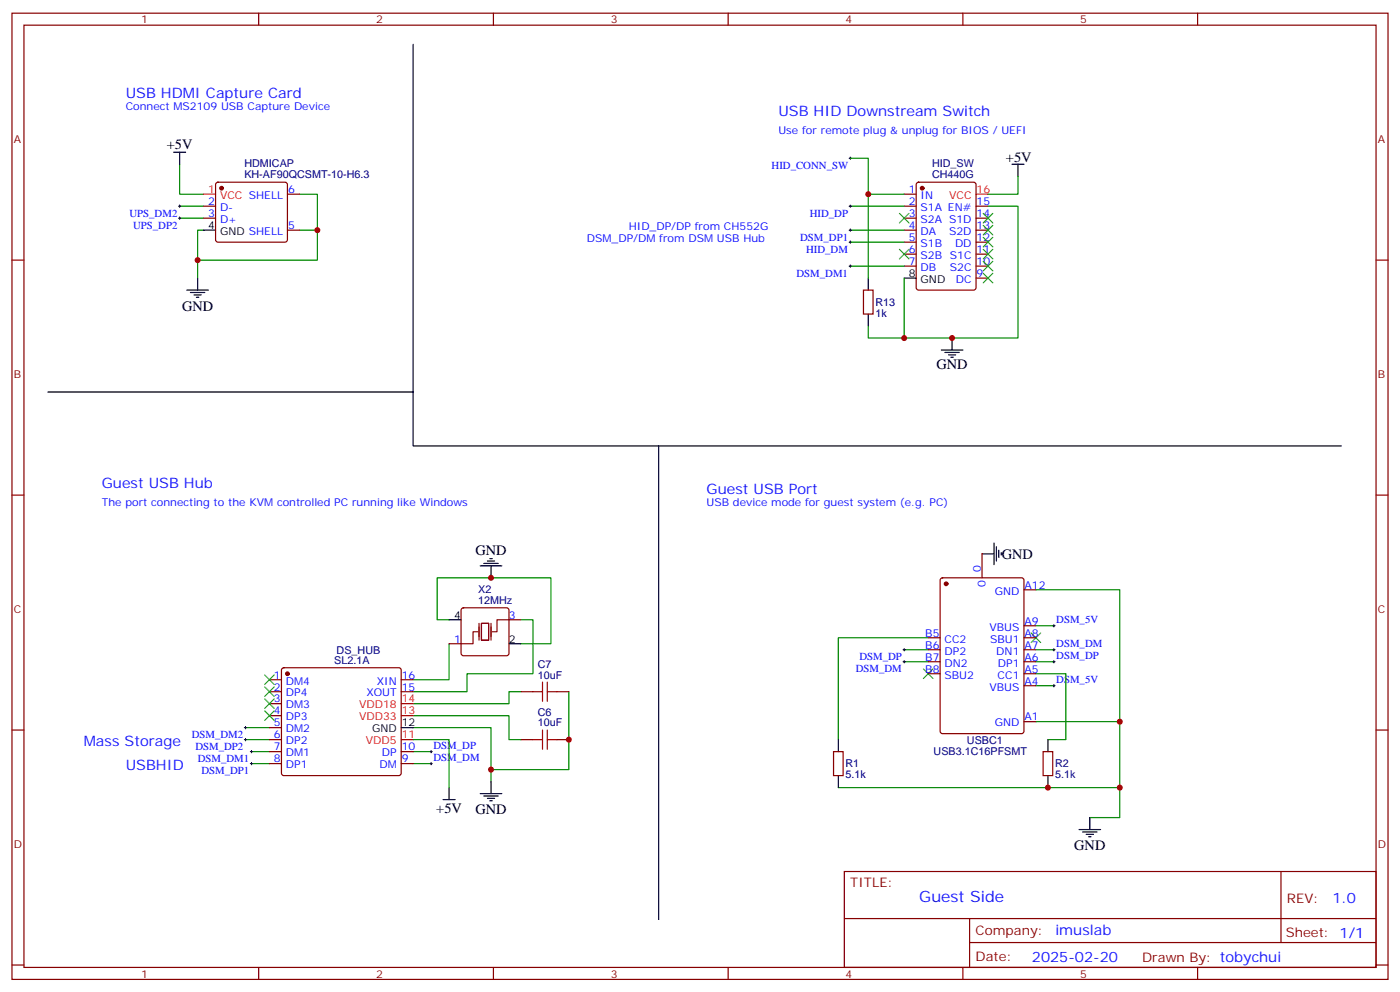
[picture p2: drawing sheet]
<svg xmlns="http://www.w3.org/2000/svg" width="412mm" height="292mm" viewBox="0 0 412 292" stroke-linecap="round" stroke-linejoin="round" font-family="sans-serif">
<g fill="none" stroke="#870000" stroke-width=".35">
<path d="M3.5 3.9h405.4v284.3h-405.4zM7.1 7.4h398.2v277.3h-398.2zM76.2 3.9v3.5M145.3 3.9v3.5M214.5 3.9v3.5M283.6 3.9v3.5M352.8 3.9v3.5M63.7 53.8l.5-.2h19.8l.5 .2 .2 .5v16.3l-.3 .5-.4 .2h-19.8l-.5-.3-.2-.4v-16.3zM84.7 57.2h3.5M266.3 57.2h3.6M270.1 53.8l.5-.2h16.2l.7 .5v30.6l-.4 .6-16.5 .1-.7-.5v-30.6zM3.5 76.6h3.6"/>
<path d="M60 64.2h3.5M60 60.7h3.5M84.7 67.7h3.5M266.3 67.7h3.6M266.3 64.2h3.6M266.3 60.7h3.6M266.3 71.3h3.6M266.3 74.8h3.6M266.3 78.3h3.6M287.5 67.7h3.5M287.5 64.2h3.5M287.5 60.7h3.5"/>
<path d="M287.5 71.3h3.5M287.5 74.8h3.5M287.5 78.3h3.5M405.3 76.6h3.6M254.4 85.4h2.8v7h-2.8zM287.5 81.8h3.5M3.5 145.7h3.6M405.3 145.7h3.6M136.1 179.1l.4-.2h12.7l.5 .2 .2 .5v12.7l-.2 .5-.5 .2h-12.7l-.5-.3-.2-.4v-12.7zM277.2 170.2l.4-.2h23.3l.7 .5v44.7l-.4 .6-23.6 .1-.6-.5-.1-44.7zM289.3 163v7M301.6 173.6h3.6"/>
<path d="M83.1 196.7l.5-.2h33.9l.5 .2 .2 .5v30.3l-.3 .5-.4 .2h-33.9l-.5-.2-.2-.5v-30.3zM132.3 189.4h3.5M149.9 182.4h3.6M273.4 187.7h3.5M273.4 191.2h3.5M273.4 194.7h3.5M273.4 198.3h3.5M301.6 187.7h3.6M301.6 191.2h3.6M301.6 194.7h3.6M301.6 198.3h3.6M301.6 184.1h3.6"/>
<path d="M3.5 214.8h3.6M79.4 203.6h3.5M79.4 217.7h3.5M79.4 200h3.5M79.4 207.1h3.5M79.4 210.6h3.5M79.4 214.1h3.5M118.2 203.6h3.5M118.2 200h3.5M153.5 203.6h3.5M153.5 217.7h3.5M164 203.6h3.6"/>
<path d="M164 217.7h3.6M301.6 212.4h3.6M301.6 201.8h3.6M405.3 214.8h3.6M79.4 221.2h3.5M79.4 224.7h3.5M118.2 221.2h3.5M118.2 224.7h3.5M245.5 221.2h2.9v7h-2.9zM307.3 221.2h2.8v7h-2.8zM248.7 256.5h156.6v28.2h-156.6zM377.3 256.5v20.9"/>
<path d="M248.7 270.3h156.5M285.6 277.4h119.6M285.6 270.3v14.1M3.5 284h3.6M76.2 284.7v3.5M145.3 284.7v3.5M214.5 284.7v3.5M283.6 284.7v3.5M352.8 284.7v3.5M405.3 284h3.6"/>
</g>
<g fill="none" stroke="#008700" stroke-width=".35">
<path d="M52.9 48.3v8.9h7.1M88.2 57.2h5.3v19.4h-35.3M250.5 46.6h5.3v10.6M266.3 57.2h-10.5v24.6M299.9 51.9v5.3h-8.9M52.9 64.2h7.1M52.9 60.7h7.1M60 67.7h-1.8v14.1M88.2 67.7h5.3M250.5 67.7h15.8M250.5 60.7h15.8M250.5 78.3h15.8"/>
<path d="M250.5 71.3h15.8M291 60.7h8.9v38.8h-33.6v-17.7M255.8 96v3.5h10.5M305.2 173.6h24.6v67h-8.8M132.3 189.4v10.6h-10.6M132.3 182.4h-3.5v-12.4h33.5v19.4h-8.8M153.5 182.4h3.5v15.9h-19.4v5.3h-15.9M266.3 194.7h7.1M266.3 191.2h7.1M273.4 187.7h-26.5v30M305.2 198.3h8.8v19.4h-5.3M305.2 184.1h5.2"/>
<path d="M305.2 194.7h5.2M305.2 191.2h5.2M72.3 217.7h7.1M72.3 214.1h7.1M121.7 214.1h22.9v15.9M121.7 210.6h28.2v7.1h3.6M121.7 217.7h10.6v14.1M153.5 203.6h-3.6v3.5h-28.2M167.6 203.6v22.9h-23M305.2 201.8h5.2M305.2 212.4h24.6M74.1 224.7h5.3"/>
<path d="M74.1 221.2h5.3M121.7 224.7h5.3M121.7 221.2h5.3M246.9 231.8h82.9"/>
</g>
<g fill="none" stroke="#000" stroke-width=".35">
<path d="M121.7 13.1v102.3h-107.6M51.2 44.8h3.5M52.9 44.8v3.5M298.1 48.3h3.5M299.9 48.3v3.6M60 67.7h3.5M55 85.4h6.4M56.1 86.1h4.2M57.1 86.8h2.2M57.9 87.5h.7M58.2 81.8v3.6M255.8 81.8v3.6"/>
<path d="M255.8 92.4v3.6M266.3 81.8h3.6M280.5 99.5v3.5M121.7 115.4v15.8h273.4M277.3 103h6.3M278.3 103.7h4.3M279.4 104.4h2.1M280.1 105.1h.7M194 131.2v139.4M292.8 159.8v6.4M141.5 166.5h6.3M142.5 165.8h4.3"/>
<path d="M143.6 165.1h2.1M144.3 164.4h.7M144.6 166.5v3.5M289.3 163h3.5M293.5 160.9v4.2M294.2 161.9v2.1M294.9 162.6v.7M132.3 182.4h3.5M149.9 189.4h3.6M118.2 214.1h3.5M246.9 217.7v3.5M308.7 217.7v3.5"/>
<path d="M130.5 235.3h3.6M132.3 231.8v3.5M141.5 233.5h6.3M142.5 234.2h4.3M143.6 234.9h2.1M144.3 235.7h.7M144.6 230v3.5M246.9 228.2v3.6M308.7 228.2v3.6M317.9 244.1h6.3M318.9 244.8h4.2M320 245.5h2.1"/>
<path d="M320.7 246.2h.7M321 240.6v3.5"/>
</g>
<g fill="none" stroke="#000" stroke-width=".29">
<path d="M250.1 46.6h.7M250.5 46.2v.7M52.6 60.7h.7M52.6 64.2h.7M52.9 60.3v.7M52.9 63.9v.7M250.1 60.7h.7M250.1 78.3h.7M250.1 67.7h.7M250.1 71.3h.7M250.5 60.3v.7M250.5 67.4v.7"/>
<path d="M250.5 70.9v.7M250.5 78v.7M266 191.2h.7M266 194.7h.7M266.3 190.9v.7M266.3 194.4v.7M310.1 184.1h.7M310.1 191.2h.7M310.1 194.7h.7M310.4 183.8v.7M310.4 190.9v.7M310.4 194.4v.7"/>
<path d="M72 217.7h.7M72 214.1h.7M72.3 213.8v.7M72.3 217.3v.7M310.1 201.8h.7M310.4 201.4v.7M73.7 221.2h.7M73.7 224.7h.7M74.1 220.8v.7M74.1 224.4v.7M126.6 221.2h.8M126.6 224.7h.8"/>
<path d="M127 220.8v.7M127 224.4v.7"/>
</g>
<path d="M60 57.2h3.5M287.5 57.2h3.5M118.2 217.7h3.5M118.2 210.6h3.5M118.2 207.1h3.5" fill="none" stroke="#f00" stroke-width=".35"/>
<g fill="#870000" stroke="#870000" stroke-width=".35">
<circle cx="65.3" cy="55.4" r=".53"/>
<circle cx="278.7" cy="171.8" r=".53"/>
<circle cx="84.7" cy="198.3" r=".53"/>
<circle cx="271.6" cy="55.4" r=".53"/>
</g>
<g fill="none" stroke="#3c3" stroke-width=".35">
<path d="M264.9 62.8l2.9 2.8M264.9 73.4l2.9 2.8M267.8 62.8l-2.9 2.8M267.8 73.4l-2.9 2.8M289.6 76.9l2.9 2.8M289.6 73.4l2.9 2.8M289.6 69.8l2.9 2.9M289.6 66.3l2.9 2.8M289.6 62.8l2.9 2.8M292.5 76.9l-2.9 2.8M292.5 73.4l-2.9 2.8M292.5 69.8l-2.9 2.9"/>
<path d="M292.5 66.3l-2.9 2.8M292.5 62.8l-2.9 2.8M289.6 80.4l2.9 2.9M292.5 80.4l-2.9 2.9M78 198.6l2.8 2.8M80.8 198.6l-2.8 2.8M272 196.8l2.8 2.9M274.8 196.8l-2.8 2.9M303.7 186.3l2.9 2.8M306.6 186.3l-2.9 2.8M78 209.2l2.8 2.8M78 205.7l2.8 2.8"/>
<path d="M78 202.1l2.8 2.9M80.8 209.2l-2.8 2.8M80.8 205.7l-2.8 2.8M80.8 202.1l-2.8 2.9"/>
</g>
<path d="M140.8 185.9h-1.5v3.5h-3.5M141.1 183.4v5M141.8 183.4h2.1v5h-2.1zM144.6 183.4v5M149.9 182.4h-3.5v3.5h-1.4" fill="none" stroke="#870012" stroke-width=".35"/>
<path d="M157 203.6h2.8M157 217.7h2.8M159.8 200.7v5.7M159.8 214.8v5.7M161.2 203.6h2.8M161.2 200.7v5.7M161.2 214.8v5.7M161.2 217.7h2.8" fill="none" stroke="#a10000" stroke-width=".35"/>
<g fill="#c00">
<circle cx="93.5" cy="67.7" r=".88"/>
<circle cx="58.2" cy="76.6" r=".88"/>
<circle cx="144.6" cy="170" r=".88"/>
<circle cx="167.6" cy="217.7" r=".88"/>
<circle cx="144.6" cy="226.5" r=".88"/>
<circle cx="266.3" cy="99.5" r=".88"/>
<circle cx="280.5" cy="99.5" r=".88"/>
<circle cx="255.8" cy="57.1" r=".88"/>
<circle cx="329.8" cy="212.4" r=".88"/>
<circle cx="329.8" cy="231.8" r=".88"/>
<circle cx="308.7" cy="231.8" r=".88"/>
</g>
<text font-size="4.6" fill="#00f" x="270.8" y="265.5">Guest Side</text>
<g font-size="4.2" fill="#00f">
<text x="37" y="28.9">USB HDMI Capture Card</text>
<text x="229.3" y="34.2">USB HID Downstream Switch</text>
<text x="30" y="143.6">Guest USB Hub</text>
<text x="208.1" y="145.3">Guest USB Port</text>
<text x="24.7" y="219.4">Mass Storage</text>
<text x="37" y="226.5">USBHID</text>
<text x="392.5" y="265.7">1.0</text>
<text x="310.9" y="275.3">imuslab</text>
<text x="304" y="283.1">2025-02-20</text>
</g>
<g font-size="4.2">
<text x="49.1" y="43.7">+5V</text>
<text x="296.3" y="47.6">+5V</text>
<text x="53.6" y="91.5">GND</text>
<text x="275.9" y="108.7">GND</text>
<text x="140.1" y="163.3">GND</text>
<text x="295.1" y="164.4">GND</text>
<text x="128.5" y="239.3">+5V</text>
<text x="140.1" y="239.6">GND</text>
<text x="316.4" y="250.2">GND</text>
</g>
<g font-size="3.9" fill="#800">
<text x="250.5" y="261.1">TITLE:</text>
<text x="379.1" y="265.7">REV:</text>
<text x="287.4" y="275.3">Company:</text>
<text x="378.7" y="275.9">Sheet: 1/1</text>
<text x="287.4" y="282.9">Date:</text>
<text x="336.4" y="283">Drawn By: tobychui</text>
</g>
<g font-size="3.2" fill="#800">
<text x="41.6" y="6.9">1</text>
<text x="110.8" y="6.9">2</text>
<text x="179.9" y="6.9">3</text>
<text x="249.1" y="6.9">4</text>
<text x="318.2" y="6.9">5</text>
<text x="4.1" y="42">A</text>
<text x="405.9" y="42">A</text>
<text x="4.1" y="111.1">B</text>
<text x="405.9" y="111.1">B</text>
<text x="4.1" y="180.3">C</text>
<text x="405.9" y="180.3">C</text>
<text x="4.1" y="249.4">D</text>
<text x="405.9" y="249.4">D</text>
<text x="41.6" y="287.7">1</text>
<text x="110.8" y="287.7">2</text>
<text x="179.9" y="287.7">3</text>
<text x="249.1" y="287.7">4</text>
<text x="318.2" y="287.7">5</text>
</g>
<g font-size="3.2" fill="#00f">
<text x="37" y="32.5">Connect MS2109 USB Capture Device</text>
<text x="229.3" y="39.5">Use for remote plug &amp; unplug for BIOS / UEFI</text>
<text x="227.3" y="49.7">HID_CONN_SW</text>
<text x="84.8" y="56.8">6</text>
<text x="267.7" y="56.8">1</text>
<text x="271.2" y="58.6">IN</text>
<text x="38.1" y="63.8">UPS_DM2</text>
<text x="61.3" y="63.9">3</text>
<text x="61.3" y="60.3">2</text>
<text x="64.8" y="65.6">D+</text>
<text x="64.8" y="62.1">D-</text>
<text x="238.5" y="63.8">HID_DP</text>
<text x="267.7" y="60.3">2</text>
<text x="267.7" y="63.9">3</text>
<text x="271.2" y="62.1">S1A EN#</text>
<text x="271.2" y="65.6">S2A S1D</text>
<text x="287.7" y="63.9">14</text>
<text x="287.7" y="60.3">15</text>
<text x="39.2" y="67.3">UPS_DP2</text>
<text x="84.8" y="67.4">5</text>
<text x="172.9" y="71.3">DSM_DP/DM from DSM USB Hub</text>
<text x="185.2" y="67.7">HID_DP/DP from CH552G</text>
<text x="235.7" y="70.9">DSM_DP1</text>
<text x="267.7" y="67.4">4</text>
<text x="267.7" y="70.9">5</text>
<text x="271.2" y="69.1">DA</text>
<text x="279.6" y="69.1">S2D</text>
<text x="287.7" y="70.9">12</text>
<text x="287.7" y="67.4">13</text>
<text x="237.4" y="74.4">HID_DM</text>
<text x="267.7" y="74.4">6</text>
<text x="267.7" y="78">7</text>
<text x="271.2" y="72.7">S1B</text>
<text x="271.2" y="76.2">S2B S1C</text>
<text x="281.3" y="72.7">DD</text>
<text x="287.7" y="78">10</text>
<text x="287.7" y="74.4">11</text>
<text x="234.6" y="81.4">DSM_DM1</text>
<text x="271.2" y="79.7">DB</text>
<text x="279.8" y="79.7">S2C</text>
<text x="281.5" y="83.3">DC</text>
<text x="287.7" y="81.5">9</text>
<text x="30" y="148.9">The port connecting to the KVM controlled PC running like Windows</text>
<text x="208.1" y="148.9">USB device mode for guest system (e.g. PC)</text>
<text x="288.9" y="168.3" transform="rotate(-90 288.9 168.3)">0</text>
<text x="290.3" y="172.8" transform="rotate(-90 290.3 172.8)">0</text>
<text x="301.8" y="173.2">A12</text>
<text x="293" y="175">GND</text>
<text x="149.9" y="182">3</text>
<text x="291.5" y="185.6">VBUS</text>
<text x="301.8" y="183.8">A9</text>
<text x="311.1" y="183.3">DSM_5V</text>
<text x="133.8" y="189.1">1</text>
<text x="272.6" y="187.3">B5</text>
<text x="272.6" y="190.9">B6</text>
<text x="278.2" y="189.1">CC2</text>
<text x="291.6" y="189.1">SBU1</text>
<text x="301.8" y="190.9">A7</text>
<text x="301.8" y="187.3">A8</text>
<text x="311.1" y="190.3">DSM_DM</text>
<text x="252.1" y="197.8">DSM_DM</text>
<text x="253.2" y="194.3">DSM_DP</text>
<text x="272.6" y="194.4">B7</text>
<text x="272.6" y="197.9">B8</text>
<text x="278.2" y="192.6">DP2</text>
<text x="278.2" y="196.1">DN2</text>
<text x="293.5" y="192.6">DN1</text>
<text x="293.9" y="196.1">DP1</text>
<text x="301.8" y="197.9">A5</text>
<text x="301.8" y="194.4">A6</text>
<text x="311.1" y="193.9">DSM_DP</text>
<text x="80.7" y="199.7">1</text>
<text x="80.7" y="203.2">2</text>
<text x="84.2" y="201.4">DM4</text>
<text x="111" y="201.4">XIN</text>
<text x="118.4" y="203.2">15</text>
<text x="118.4" y="199.7">16</text>
<text x="278.2" y="199.7">SBU2</text>
<text x="291.5" y="203.2">VBUS</text>
<text x="293.9" y="199.7">CC1</text>
<text x="301.8" y="201.4">A4</text>
<text x="311.1" y="200.9">DSM_5V</text>
<text x="80.7" y="206.7">3</text>
<text x="84.2" y="205">DP4</text>
<text x="84.2" y="208.5">DM3</text>
<text x="107.9" y="205">XOUT</text>
<text x="80.7" y="210.3">4</text>
<text x="80.7" y="213.8">5</text>
<text x="84.2" y="212">DP3</text>
<text x="84.2" y="215.5">DM2</text>
<text x="293" y="213.8">GND</text>
<text x="301.8" y="212">A1</text>
<text x="56.5" y="217.2">DSM_DM2</text>
<text x="57.5" y="220.8">DSM_DP2</text>
<text x="80.7" y="217.3">6</text>
<text x="80.7" y="220.8">7</text>
<text x="84.2" y="219.1">DP2</text>
<text x="118.4" y="220.8">10</text>
<text x="127.7" y="220.3">DSM_DP</text>
<text x="58.2" y="224.3">DSM_DM1</text>
<text x="59.3" y="227.8">DSM_DP1</text>
<text x="80.7" y="224.4">8</text>
<text x="84.2" y="222.6">DM1</text>
<text x="84.2" y="226.1">DP1</text>
<text x="111.8" y="226.1">DM</text>
<text x="112.5" y="222.6">DP</text>
<text x="118.4" y="224.4">9</text>
<text x="127.7" y="223.8">DSM_DM</text>
</g>
<g font-size="3.2" fill="#000080">
<text x="72" y="52.5">KH-AF90QCSMT-10-H6.3</text>
<text x="72" y="49.2">HDMICAP</text>
<text x="274.5" y="52.5">CH440G</text>
<text x="274.5" y="49.2">HID_SW</text>
<text x="257.9" y="93.2">1k</text>
<text x="257.9" y="90">R13</text>
<text x="140.9" y="177.7">12MHz</text>
<text x="140.9" y="174.6">X2</text>
<text x="98.4" y="195.4">SL2.1A</text>
<text x="99.2" y="192.3">DS_HUB</text>
<text x="158.4" y="196.6">C7</text>
<text x="158.4" y="199.7">10uF</text>
<text x="158.4" y="213.8">10uF</text>
<text x="158.4" y="210.7">C6</text>
<text x="284.8" y="218.9">USBC1</text>
<text x="249.1" y="225.8">R1</text>
<text x="275" y="222.3">USB3.1C16PFSMT</text>
<text x="310.8" y="225.8">R2</text>
<text x="249.1" y="229">5.1k</text>
<text x="310.8" y="229">5.1k</text>
</g>
<g font-size="3.2" fill="#f00">
<text x="61.3" y="56.8">1</text>
<text x="64.8" y="58.6">VCC SHELL</text>
<text x="279.6" y="58.6">VCC</text>
<text x="287.7" y="56.8">16</text>
<text x="105.8" y="208.5">VDD18</text>
<text x="118.4" y="206.7">14</text>
<text x="105.8" y="212">VDD33</text>
<text x="118.4" y="210.3">13</text>
<text x="107.8" y="219.1">VDD5</text>
<text x="118.4" y="217.3">11</text>
</g>
<g font-size="3.2">
<text x="61.3" y="67.4">4</text>
<text x="64.8" y="69.1">GND SHELL</text>
<text x="267.7" y="81.5">8</text>
<text x="271.2" y="83.3">GND</text>
<text x="133.8" y="182">4</text>
<text x="149.9" y="189.1">2</text>
<text x="109.6" y="215.5">GND</text>
<text x="118.4" y="213.8">12</text>
</g>
</svg>
